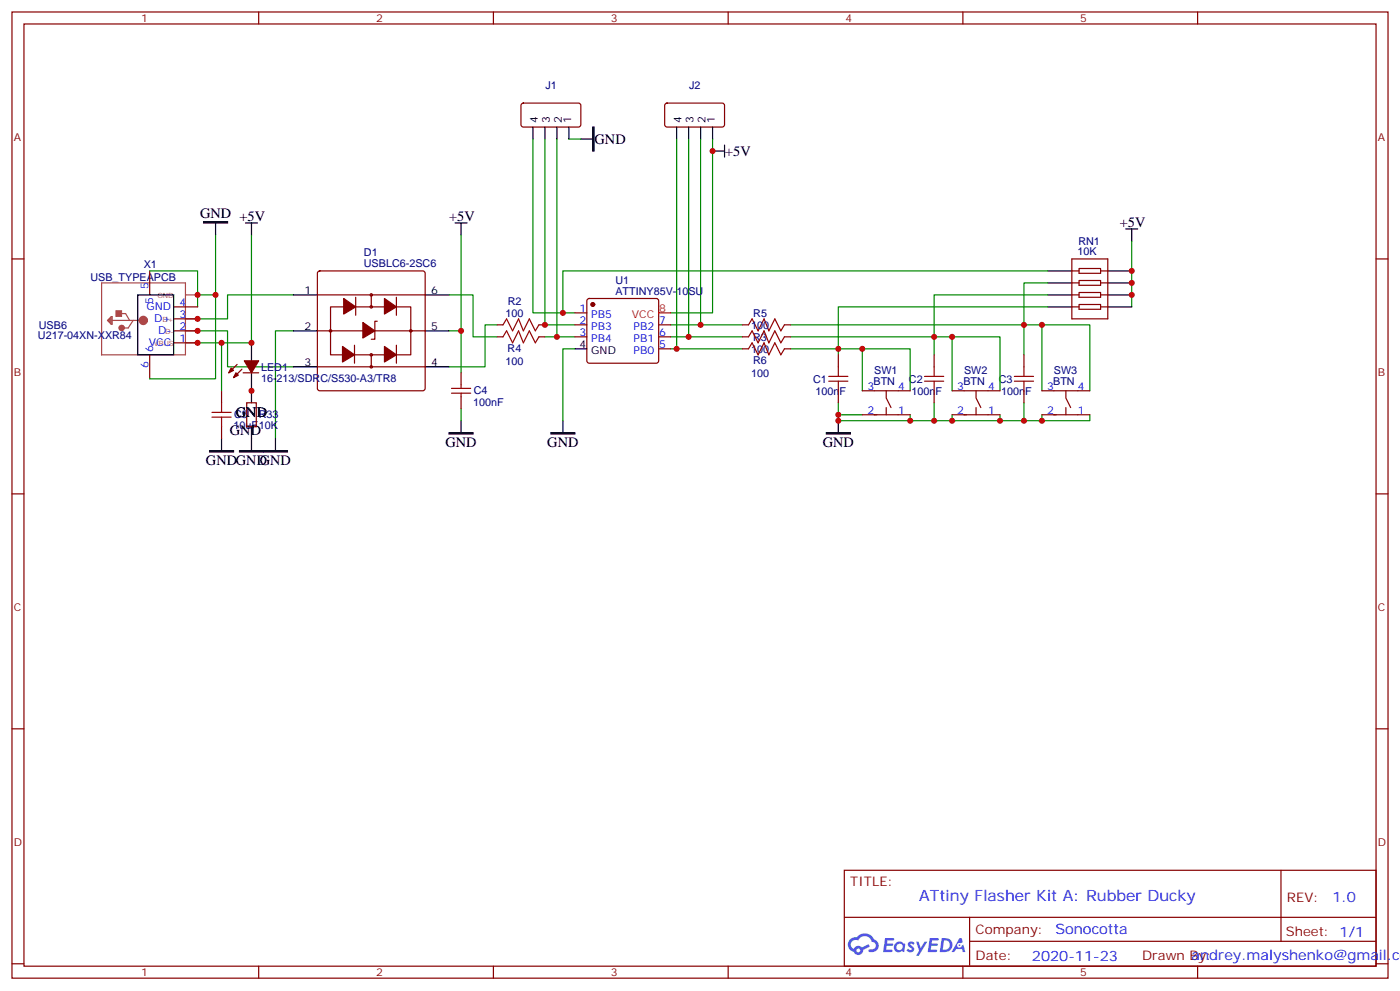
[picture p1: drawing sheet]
<svg xmlns="http://www.w3.org/2000/svg" width="412mm" height="292mm" viewBox="0 0 412 292" stroke-linecap="round" stroke-linejoin="round" font-family="sans-serif">
<g fill="none" stroke="#870000" stroke-width=".35">
<path d="M3.5 3.5h405.4v284.4h-405.4zM7.1 7.1h398.2v277.2h-398.2zM76.2 3.5v3.6M145.3 3.5v3.6M214.5 3.5v3.6M283.6 3.5v3.6M352.8 3.5v3.6M3.5 76.2h3.6M405.3 76.2h3.6M3.5 145.3h3.6M405.3 145.3h3.6M3.5 214.5h3.6"/>
<path d="M405.3 214.5h3.6M248.7 256.1h156.6v28.2h-156.6zM377.3 256.1v20.9M248.7 270h156.5M285.6 277h119.6M285.6 270v14.1M3.5 283.6h3.6M76.2 284.3v3.6M145.3 284.3v3.6M214.5 284.3v3.6M283.6 284.3v3.6M352.8 284.3v3.6"/>
<path d="M405.3 283.6h3.6"/>
</g>
<g fill="#5487ff">
<path d="M267.7 277.3a1.22 1.22 0 0 1 1.7 .3l-.4 .5a.47 .47 0 0 0-.3-.4 .47 .47 0 0 0-.5 .2l.1 .3a1.14 1.14 0 0 1 .8 1.7 1.14 1.14 0 0 1-1.9 0l-.2-.2 .5-.5 .7 .4a.29 .29 0 0 0 .3-.3 .29 .29 0 0 0-.2-.3 1.04 1.04 0 0 1-.6-1.7z"/>
<path d="M260.7 276h2.4l.3 .2-.2 .5-1.8 .1-.1 .8h1.5l.3 .4-.3 .4h-1.6l-.2 1.1h1.7l.2 .3-.2 .3-2.6 .1z"/>
<path d="M273.8 276h2.4l.3 .2-.1 .5-1.8 .1-.2 .8h1.6l.3 .4-.4 .4h-1.6l-.1 1.1h1.7l.2 .3-.2 .3-2.6 .1z"/>
<path d="M282.6 276.1h.7l.3 1.2-.6 .3a.69 .69 0 0 0-1 .3 .69 .69 0 0 0 .4 1 .69 .69 0 0 0 .9-.7l.5-.2 .6 2.2h-.8l-.2-.9h-1.8l-.5 .9h-.8z"/>
<path d="M269.8 277.1h.8l.6 1.8 1.1-1.8h.9l-2.6 4.2h-.8l.9-1.5z"/>
<path d="M277.4 276.1l-.6 4.1h1.3a2.11 2.11 0 0 0 2.5-2.1 2.11 2.11 0 0 0-2.5-2zM278.1 276.8a1.39 1.39 0 0 1 1.7 1.4 1.39 1.39 0 0 1-1.8 1.3h-.3z"/>
<path d="M263.7 277.7a1.54 1.54 0 0 0-.1 2.1 1.54 1.54 0 0 0 2.2 .2l.6 .2 .3-2.3-.2-.2-.4-.1a1.49 1.49 0 0 0-2.4 .1zM264 278.7a.94 .94 0 0 1 1.8 0 .94 .94 0 0 1-1.8 0z"/>
<path d="M250.4 276.4a2.18 2.18 0 0 0 1.1 3.7 1.44 1.44 0 0 0 1.6 1 1.44 1.44 0 0 0 1.2-1.5l2-1-.5-.8-1.9 1a1.47 1.47 0 0 0-2.4 .4 1.39 1.39 0 0 1-.7-1.9 1.39 1.39 0 0 1 2-.5 2.12 2.12 0 0 1 2.2-1.3 2.12 2.12 0 0 1 1.9 1.7 1.14 1.14 0 0 1 1.1 1.4 1.14 1.14 0 0 1-1.7 .8 .43 .43 0 0 0-.5 .3 .43 .43 0 0 0 .4 .5 1.98 1.98 0 0 0 2.5-1.2 1.98 1.98 0 0 0-1.2-2.5 3.1 3.1 0 0 0-5.3-.7l-.9 .1zM252.3 279.7a.55 .55 0 0 1 1.1 0 .55 .55 0 0 1-1.1 0z"/>
<circle cx="282.6" cy="278.1" r=".26"/>
</g>
<g fill="none" stroke="#008700" stroke-width=".35">
<path d="M157 40.9v51.2h8.8M160.5 40.9v54.7h8.8M164 40.9v58.2M167.6 40.9h3.5M199.3 40.9v61.8M202.8 40.9v58.2M206.4 40.9v54.7M209.9 44.4v47.7h-12.3M74.1 69.1v31.8h-15.9M135.8 69.1v28.3h-3.5M308.7 79.7h-142.9v12.4h3.5M333.4 70.9v19.4"/>
<path d="M58.2 97.4h8.8v10.5h19.4M86.4 97.4h-5.3v31.7M86.4 86.8h-19.4v7h-8.8M132.3 86.8h7v12.3h7.1M135.8 97.4v12.3M146.4 95.6h-3.5v12.3h-10.6M160.5 99.1h8.8M197.6 99.1h21.1M197.6 95.6h21.1M232.8 95.6h74.1v19.4M232.8 99.1h47.7v15.9M275.2 99.1v5.3"/>
<path d="M280.5 99.1h14.1v15.9M301.6 95.6v8.8M306.9 95.6h14.1v19.4M169.3 102.7h-3.5v21.1M197.6 102.7h21.1M232.8 102.7h21.2v12.3M246.9 102.7v1.7M246.9 118.5v3.6M254 102.7h14.1v12.3M275.2 118.5v5.3M301.6 118.5v5.3M254 122.1h-7.1v1.7h33.6v-1.7"/>
<path d="M268.1 122.1v1.7M294.6 122.1v1.7M306.9 122.1v1.7h-26.4M321 122.1v1.7h-14.1"/>
</g>
<g fill="none" stroke="#000" stroke-width=".35">
<path d="M157 37.4v3.5M160.5 37.4v3.5M164 37.4v3.5M167.6 37.4v3.5M199.3 37.4v3.5M202.8 37.4v3.5M206.4 37.4v3.5M209.9 37.4v3.5M171.1 40.9h3.5M209.9 44.4h3.5M213.4 42.7v3.5M63.5 65.6v3.5"/>
<path d="M72.3 65.6h3.5M74.1 65.6v3.5M134.1 65.6h3.5M135.8 65.6v3.5M331.6 67.4h3.5M333.4 67.4v3.5M81.1 129.1v3.5M135.8 123.8v3.6M165.8 123.8v3.6M246.9 123.8v3.6"/>
</g>
<path d="M174.6 37.4h.4v7h-.4zM60 65.3h7v.3h-7zM77.6 132.6h7.1v.4h-7.1zM132.3 127.4h7v.3h-7zM162.3 127.4h7v.3h-7zM243.4 127.4h7.1v.3h-7.1z" fill="#000" stroke="#000" stroke-width=".35"/>
<g fill="none" stroke="#870000" stroke-width=".35">
<path d="M153.7 30.5l.5-.2 16.5 .1 .4 .6-.1 6-.6 .4-16.5-.1-.4-.6v-5.7zM196 30.5l.5-.2 16.5 .1 .4 .6v6l-.7 .4-16.5-.1-.4-.6v-5.7zM146.4 99.1h1.8M146.4 95.6h1.8M158.7 99.1h1.8M158.7 95.6h1.8M246.9 104.4v3.5M246.9 115v3.5M254 115h14.1M261.1 115v2.1l1.4 2.8M261.1 119.9v2.2M275.2 104.4v3.5"/>
<path d="M275.2 115v3.5M280.5 115h14.1M287.5 115v2.1l1.4 2.8M287.5 119.9v2.2M301.6 104.4v3.5M301.6 115v3.5M306.9 115h14.1M314 115v2.1l1.4 2.8M314 119.9v2.2M254 122.1h14.1M280.5 122.1h14.1M306.9 122.1h14.1"/>
</g>
<g fill="none" stroke="#a10000" stroke-width=".35">
<path d="M148.2 99.1l1-1.7 1.8 3.5 1.8-3.5 1.4 3.5 1.7-3.5 1.8 3.5 1-1.8M148.2 95.6l1-1.8 1.8 3.6 1.8-3.6 1.4 3.6 1.7-3.6 1.8 3.6 1-1.8M244.1 112.2h5.7M244.1 110.8h5.7M246.9 107.9v2.9M246.9 112.2v2.8M272.3 112.2h5.7M272.3 110.8h5.7M275.2 107.9v2.9M275.2 112.2v2.8M298.8 112.2h5.6M298.8 110.8h5.6"/>
<path d="M301.6 107.9v2.9M301.6 112.2v2.8"/>
</g>
<path d="M93.7 79.9l.5-.2h30.3l.5 .2 .2 .5v33.9l-.2 .5-.5 .2h-30.3l-.5-.2-.2-.5v-33.9z" fill="#fff" stroke="#870000" stroke-width=".35"/>
<g fill="none" stroke="#000" stroke-width=".35">
<path d="M308.7 79.7h7M326.3 79.7h7.1M40.6 86.8h10.6v17.6h-10.6zM86.4 86.8h7.1M86.4 97.4h7.1M125.2 86.8h7.1M125.2 97.4h7.1M308.7 86.8h7M308.7 90.3h7M308.7 83.3h7M326.3 86.8h7.1M326.3 90.3h7.1"/>
<path d="M326.3 83.3h7.1M74.1 100.9v5.3M74.1 109.7v8.8M86.4 107.9h7.1M125.2 107.9h7.1M169.3 102.7h3.6M65.3 129.1v3.5M74.1 125.6v7"/>
</g>
<g fill="none" stroke="#870000" stroke-width=".35">
<path d="M44.1 79.7v7.1M315.7 79.7h2.2M315.7 76.2h10.6v17.6h-10.6zM317.9 79h6.3v1.4h-6.3zM324.2 79.7h2.1M51.2 97.4h7M51.2 90.3h7M51.2 93.8h7M93.5 86.8h31.7M93.5 97.4h31.7M97.4 90.3h23.6v14.1h-23.6zM104.8 87.5v5.3"/>
<path d="M109.4 86.8v3.5M111.1 94.5h-.7v5.3h-1M116.8 87.5v5.3M169.3 92.1h3.6M169.3 95.6h3.6M169.3 99.1h3.6M173.1 88l.5-.2h19.7l.5 .2 .2 .5v17.7l-.2 .5-.5 .2h-19.7l-.5-.2-.2-.5v-17.7zM194 95.6h3.6M194 99.1h3.6M218.7 95.6h1.8M218.7 99.1h1.8M231.1 95.6h1.7"/>
<path d="M231.1 99.1h1.7M315.7 86.8h2.2M315.7 90.3h2.2M315.7 83.3h2.2M317.9 89.6h6.3v1.4h-6.3zM317.9 86.1h6.3v1.4h-6.3zM317.9 82.5h6.3v1.5h-6.3zM324.2 86.8h2.1M324.2 90.3h2.1M324.2 83.3h2.1M44.1 104.4v7.1M51.2 100.9h7"/>
<path d="M65.3 115v3.5M69.8 107.2l-2.4 2.5M71.3 108.7l-2.5 2.4M71.6 109.7h4.6M72.7 118.5h2.8v7.1h-2.8zM93.5 107.9h31.7M104.4 101.6v5.3M109.4 104.4v3.5M116.8 101.6v5.3M135.8 109.7v3.5M135.8 116.8v3.5M194 102.7h3.6"/>
<path d="M218.7 102.7h1.8M231.1 102.7h1.7M65.3 125.6v3.5"/>
<circle cx="97.4" cy="97.4" r=".35"/>
<circle cx="109.4" cy="90.3" r=".35"/>
<circle cx="109.4" cy="86.8" r=".35"/>
<circle cx="121" cy="97.4" r=".35"/>
<circle cx="109.4" cy="108" r=".35"/>
<circle cx="109.4" cy="104.4" r=".35"/>
</g>
<g fill="#870000" stroke="#870000" stroke-width=".35">
<path d="M106.9 94.9l3.5 2.5-3.5 2.1z"/>
<path d="M101.2 87.8l3.6 2.5-3.6 2.1z"/>
<path d="M113.2 87.8l3.6 2.5-3.6 2.1z"/>
<path d="M100.9 102l3.5 2.4-3.5 2.1z"/>
<path d="M113.2 102l3.6 2.4-3.6 2.1z"/>
<path d="M72 106.2h4.2l-2.1 3.5z"/>
<path d="M69.5 109.7l.7 .7-1.4 .7z"/>
<path d="M68.1 108.3l.7 .7-1.4 .7z"/>
<circle cx="174.6" cy="89.6" r=".53"/>
</g>
<path d="M194 92.1h3.6" fill="none" stroke="#f00" stroke-width=".35"/>
<path d="M29.9 83.3h24.7v21.1h-24.7zM31.9 94.3l.6 .6v-1.2l-.3 .6M32.8 93.2h.2v2.2h-.2l-1.1-1.1zM32.8 93.5v1.9M33 94.3h9.2M35.3 92.3h1.7l1.2 2M39.2 94.3l-1.4 2.2h-1.4M54.7 93.8h3.5M54.7 97.4h3.5M54.7 86.8h3.5M54.7 100.9h3.5" fill="none" stroke="#a64a4a" stroke-width=".35"/>
<path d="M36 96.3a.28 .28 0 0 0-.4 .1 .28 .28 0 0 0 .1 .4 .28 .28 0 0 0 .4-.3M42.9 94.2a.69 .69 0 0 0-1.1-.4 .69 .69 0 0 0 .1 1.1 .69 .69 0 0 0 1-.6" fill="none" stroke="#a64a4a" stroke-width="1.4"/>
<path d="M34.2 91.5h1.6v1.6h-1.6z" fill="#a64a4a" stroke="#a64a4a" stroke-width=".29"/>
<path d="M209.9 40.9v3.5M44.1 79.7h14.1v7.1M63.5 69.1v17.7h-5.3v3.5M63.5 86.8v24.7h-19.4M308.7 83.3h-7.1v12.3M308.7 86.8h-33.5v12.3M308.7 90.3h-61.8v12.4M65.3 100.9v14.1M135.8 120.3v3.5" fill="none" stroke="#008700" stroke-width=".35"/>
<path d="M61.7 132.6h7.1v.4h-7.1zM70.6 132.6h7v.4h-7z" fill="#000" stroke="#000" stroke-width=".35"/>
<path d="M220.5 95.6l1-1.8 1.8 3.6 1.8-3.6 1.4 3.6 1.7-3.6 1.8 3.6 1.1-1.8M220.5 99.1l1-1.7 1.8 3.5 1.8-3.5 1.4 3.5 1.7-3.5 1.8 3.5 1.1-1.8M65.3 118.5v2.9M133 114.3h5.6M133 115.7h5.6M135.8 113.2v1.1M135.8 115.7v1.1M220.5 102.7l1-1.8 1.8 3.5 1.8-3.5 1.4 3.5 1.7-3.5 1.8 3.5 1.1-1.7M62.4 122.8h5.7M62.4 121.4h5.7M65.3 122.8v2.8" fill="none" stroke="#a10000" stroke-width=".35"/>
<g fill="#c00">
<circle cx="199.3" cy="102.7" r=".88"/>
<circle cx="202.8" cy="99.1" r=".88"/>
<circle cx="206.4" cy="95.6" r=".88"/>
<circle cx="165.8" cy="92.1" r=".88"/>
<circle cx="160.5" cy="95.6" r=".88"/>
<circle cx="164" cy="99.1" r=".88"/>
<circle cx="246.9" cy="122.1" r=".88"/>
<circle cx="246.9" cy="102.7" r=".88"/>
<circle cx="246.9" cy="123.8" r=".88"/>
<circle cx="301.6" cy="95.6" r=".88"/>
<circle cx="275.2" cy="99.1" r=".88"/>
<circle cx="275.2" cy="123.8" r=".88"/>
<circle cx="301.6" cy="123.8" r=".88"/>
<circle cx="306.9" cy="95.6" r=".88"/>
<circle cx="280.5" cy="99.1" r=".88"/>
<circle cx="254" cy="102.7" r=".88"/>
<circle cx="268.1" cy="123.8" r=".88"/>
<circle cx="294.6" cy="123.8" r=".88"/>
<circle cx="306.9" cy="123.8" r=".88"/>
<circle cx="280.5" cy="123.8" r=".88"/>
<circle cx="135.8" cy="97.4" r=".88"/>
<circle cx="333.4" cy="86.8" r=".88"/>
<circle cx="333.4" cy="83.3" r=".88"/>
<circle cx="333.4" cy="79.7" r=".88"/>
<circle cx="74.1" cy="100.9" r=".88"/>
<circle cx="74.1" cy="115" r=".88"/>
<circle cx="209.9" cy="44.4" r=".88"/>
<circle cx="65.3" cy="100.9" r=".88"/>
<circle cx="58.2" cy="100.9" r=".88"/>
<circle cx="58.2" cy="97.4" r=".88"/>
<circle cx="58.2" cy="93.8" r=".88"/>
<circle cx="58.2" cy="86.8" r=".88"/>
<circle cx="63.5" cy="86.8" r=".88"/>
</g>
<text font-size="4.6" fill="#00f" x="270.8" y="265.1">ATtiny Flasher Kit A: Rubber Ducky</text>
<g font-size="4.2">
<text x="175.2" y="42.4">GND</text>
<text x="213.6" y="45.9">+5V</text>
<text x="58.9" y="64.2">GND +5V</text>
<text x="132.3" y="64.9">+5V</text>
<text x="329.8" y="66.7">+5V</text>
<text x="69.5" y="122.8">GND</text>
<text x="67.7" y="128.1">GND</text>
<text x="131.2" y="131.6">GND</text>
<text x="161.2" y="131.6">GND</text>
<text x="242.4" y="131.6">GND</text>
<text x="60.7" y="136.9">GNDGND</text>
<text x="76.6" y="136.9">GND</text>
</g>
<g font-size="4.2" fill="#00f">
<text x="392.5" y="265.4">1.0</text>
<text x="310.9" y="274.9">Sonocotta</text>
<text x="304" y="282.7">2020-11-23</text>
<text x="351" y="282.6">andrey.malyshenko@gmail.co</text>
</g>
<g font-size="3.9" fill="#800">
<text x="250.5" y="260.7">TITLE:</text>
<text x="379.1" y="265.4">REV:</text>
<text x="287.4" y="274.9">Company:</text>
<text x="378.7" y="275.5">Sheet: 1/1</text>
<text x="287.4" y="282.6">Date:</text>
<text x="336.4" y="282.7">Drawn By:</text>
</g>
<g font-size="3.2" fill="#800">
<text x="41.6" y="6.5">1</text>
<text x="110.8" y="6.5">2</text>
<text x="179.9" y="6.5">3</text>
<text x="249.1" y="6.5">4</text>
<text x="318.2" y="6.5">5</text>
<text x="4.1" y="41.6">A</text>
<text x="405.9" y="41.6">A</text>
<text x="4.1" y="110.8">B</text>
<text x="405.9" y="110.8">B</text>
<text x="4.1" y="179.9">C</text>
<text x="405.9" y="179.9">C</text>
<text x="4.1" y="249.1">D</text>
<text x="405.9" y="249.1">D</text>
<text x="41.6" y="287.3">1</text>
<text x="110.8" y="287.3">2</text>
<text x="179.9" y="287.3">3</text>
<text x="249.1" y="287.3">4</text>
<text x="318.2" y="287.3">5</text>
</g>
<g font-size="3.2" fill="#000080">
<text x="160.7" y="26.2">J1</text>
<text x="203" y="26.2">J2</text>
<text x="107.2" y="75.4">D1</text>
<text x="317.4" y="75.1">10K</text>
<text x="317.7" y="72.1">RN1</text>
<text x="26.7" y="82.6">USB_TYPEAPCB</text>
<text x="42.3" y="78.9">X1</text>
<text x="107.2" y="78.7">USBLC6-2SC6</text>
<text x="181.3" y="83.5">U1</text>
<text x="149.6" y="89.7">R2</text>
<text x="181.3" y="86.8">ATTINY85V-10SU</text>
<text x="148.9" y="93.2">100</text>
<text x="221.9" y="93.2">R5</text>
<text x="11.2" y="99.9">U217-04XN-XXR84</text>
<text x="11.5" y="96.9">USB6</text>
<text x="221.2" y="96.8">100</text>
<text x="221.8" y="100.2">R3</text>
<text x="148.9" y="107.3">100</text>
<text x="149.5" y="103.7">R4</text>
<text x="221.2" y="103.8">100</text>
<text x="221.8" y="107.3">R6</text>
<text x="76.9" y="112.3">16-213/SDRC/S530-A3/TR8</text>
<text x="76.9" y="109.1">LED1</text>
<text x="221.2" y="110.9">100</text>
<text x="239.5" y="112.6">C1</text>
<text x="257.3" y="113.2">BTN</text>
<text x="257.5" y="110">SW1</text>
<text x="267.7" y="112.6">C2</text>
<text x="283.8" y="113.2">BTN</text>
<text x="284" y="110">SW2</text>
<text x="294.2" y="112.6">C3</text>
<text x="310.2" y="113.2">BTN</text>
<text x="310.4" y="110">SW3</text>
<text x="139.3" y="119.3">100nF</text>
<text x="139.5" y="116.1">C4</text>
<text x="240.3" y="116.2">100nF</text>
<text x="268.5" y="116.2">100nF</text>
<text x="294.9" y="116.2">100nF</text>
<text x="69" y="123.1">C5</text>
<text x="76.2" y="123.1">R33</text>
<text x="68.8" y="126.4">10uF10K</text>
</g>
<g font-size="3.2">
<text x="158.4" y="36.1" transform="rotate(-90 158.4 36.1)">4</text>
<text x="161.9" y="36.1" transform="rotate(-90 161.9 36.1)">3</text>
<text x="165.5" y="36.1" transform="rotate(-90 165.5 36.1)">2</text>
<text x="168.3" y="36.1" transform="rotate(-90 168.3 36.1)">1</text>
<text x="200.7" y="36.1" transform="rotate(-90 200.7 36.1)">4</text>
<text x="204.3" y="36.1" transform="rotate(-90 204.3 36.1)">3</text>
<text x="207.8" y="36.1" transform="rotate(-90 207.8 36.1)">2</text>
<text x="210.6" y="36.1" transform="rotate(-90 210.6 36.1)">1</text>
<text x="89.7" y="86.4">1</text>
<text x="127" y="86.4">6</text>
<text x="89.7" y="97">2</text>
<text x="127" y="97">5</text>
<text x="89.7" y="107.6">3</text>
<text x="127" y="107.6">4</text>
<text x="170.7" y="102.3">4</text>
<text x="174.2" y="104.1">GND</text>
</g>
<g font-size="3.2" fill="#00f">
<text x="43.7" y="85" transform="rotate(-90 43.7 85)">5</text>
<text x="45.2" y="89.5" transform="rotate(-90 45.2 89.5)">5</text>
<text x="52.9" y="90">4</text>
<text x="43.2" y="91.4">GND</text>
<text x="45.4" y="94.9">D+</text>
<text x="52.9" y="93.5">3</text>
<text x="170.7" y="91.7">1</text>
<text x="170.7" y="95.2">2</text>
<text x="174.2" y="93.5">PB5</text>
<text x="194.2" y="95.2">7</text>
<text x="43.8" y="102">VCC</text>
<text x="46.6" y="98.4">D-</text>
<text x="52.9" y="100.5">1</text>
<text x="52.9" y="97">2</text>
<text x="170.7" y="98.8">3</text>
<text x="174.2" y="97">PB3</text>
<text x="174.2" y="100.5">PB4</text>
<text x="186.6" y="100.5">PB1</text>
<text x="186.6" y="97">PB2</text>
<text x="194.2" y="98.8">6</text>
<text x="45.2" y="103.7" transform="rotate(-90 45.2 103.7)">6</text>
<text x="186.6" y="104.1">PB0</text>
<text x="194.2" y="102.3">5</text>
<text x="43.7" y="108.2" transform="rotate(-90 43.7 108.2)">6</text>
<text x="255.5" y="114.7">3</text>
<text x="264.6" y="114.7">4</text>
<text x="282" y="114.7">3</text>
<text x="291" y="114.7">4</text>
<text x="308.4" y="114.7">3</text>
<text x="317.5" y="114.7">4</text>
<text x="255.5" y="121.7">2</text>
<text x="264.6" y="121.7">1</text>
<text x="282" y="121.7">2</text>
<text x="291" y="121.7">1</text>
<text x="308.4" y="121.7">2</text>
<text x="317.5" y="121.7">1</text>
</g>
<g font-size="3.2" fill="#f00">
<text x="186.1" y="93.5">VCC</text>
<text x="194.2" y="91.7">8</text>
</g>
<g font-size="2.1" fill="#a54b4b">
<text x="46.4" y="87.8">GND</text>
<text x="47.8" y="94.9">D+</text>
<text x="45.3" y="101.9">VBUS</text>
<text x="48.6" y="98.4">D-</text>
</g>
</svg>
